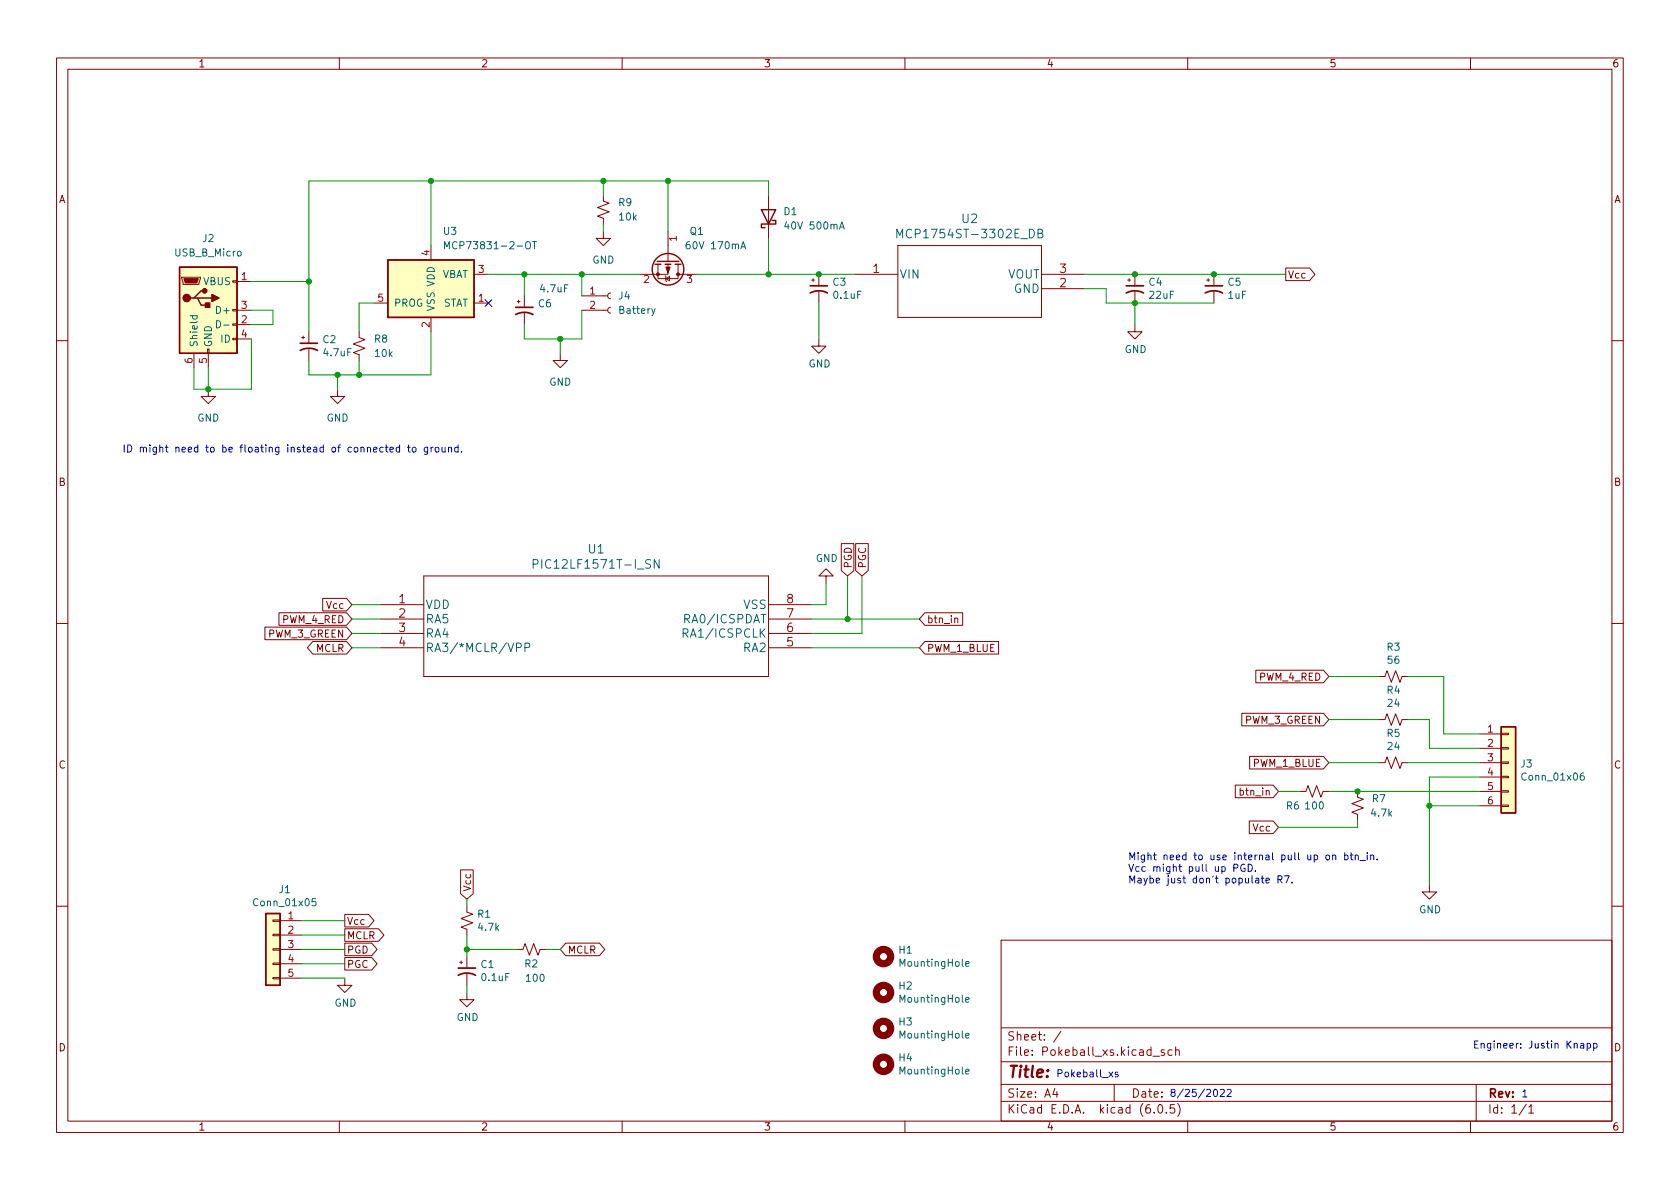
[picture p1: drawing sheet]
<svg xmlns="http://www.w3.org/2000/svg" width="297mm" height="210mm" viewBox="0 0 297 210" stroke-linecap="round" stroke-linejoin="round" font-family="sans-serif">
<g fill="none" stroke="#840000" stroke-width=".18">
<path d="M10 10.2h277v190.1h-277zM12 12.2h273v186.1h-273zM60 10.2v2M110 10.2v2M160 10.2v2M210 10.2v2M260 10.2v2M106.7 34.5v1.1l1 .3-2 .8 2 .8-2 .7 1 .4v1M135.9 34.5v7.7M32.1 49h3.3v.3l-.2 1h-2.8zM41.1 59.8h.8v.3h-.8zM41.1 57.3h.8v.2h-.8z"/>
<path d="M41.1 54.7h.8v.3h-.8zM41.1 49.7h.8v.2h-.8zM41.9 49.8h2.5M41.9 57.4h2.5M41.9 54.9h2.5M41.9 59.9h2.5M53.3 59.7h.5M53.6 59.4v.5M54.6 58.7v2M63.5 58.7v1l1 .4-2 .7 2 .8-2 .8 1 .3v1M66 53.6h2.6M76.2 43.4v2.6"/>
<path d="M76.2 56.1v2.6M83.8 48.5h2.6M83.8 53.6h2.6M91.4 53.3h.5M91.7 53.1v.5M92.7 52.3v2.1M92.7 55.4v2M102.9 54.9h4.5M102.9 52.3h4.5M106.7 40.9v1.3h1.2l-1.2 1.2-1.3-1.2h1.3M107.9 54.4l-.3 .1-.2 .4 .2 .3 .3 .2M107.9 51.8l-.3 .2-.2 .3 .2 .4 .3 .1"/>
<path d="M116.3 46.7v2.6h3.6v-2.6M117.6 48.8l.1 .1v.8l.2 .1M117.7 49.3l.7-.4v.8zM118.1 46.7v1.8h-5.1M118.1 40.9v5.3M119.9 48.5h3.3M143.5 49.5h.5M143.8 49.3v.5M144.8 59.9v1.3h1.2l-1.2 1.3-1.3-1.3h1.3M144.8 48.5v2M144.8 51.6v2M151.1 48.5h7.6"/>
<path d="M158.7 43.4h25.4v12.7h-25.4zM184.1 48.5h7.7M184.1 51h7.7M199.4 49.5h.5M199.6 49.3v.5M200.7 57.4v1.3h1.2l-1.2 1.2-1.3-1.2h1.3M200.7 48.5v2M200.7 51.6v2M213.4 49.5h.5M213.6 49.3v.5M214.6 48.5v2M214.6 51.6v2"/>
<path d="M227.3 47.4h4.2l1 1.1-1 1.1h-4.2zM10 60.2h2M34.3 62.5v2.5M36.7 61.7h.3v.8h-.3zM36.8 68.8v1.3h1.3l-1.3 1.3-1.2-1.3h1.2M36.8 62.5v2.5M54.6 61.7v2M59.7 68.8v1.3h1.3l-1.3 1.3-1.3-1.3h1.3M99.1 62.5v1.2h1.2l-1.2 1.3-1.3-1.3h1.3M285 60.2h2M148.7 96.1h2.3v4.8l-1.1 .9-1.2-.9zM151.3 96.1h2.2v4.8l-1.1 .9-1.1-.9z"/>
<path d="M10 110.2h2M46.8 110.9h14.5l.9 1.1-.9 1.1h-14.5zM49.3 108.4h12l.9 1.1-.9 1.1h-12zM55.3 113.4h6l.9 1.1-.9 1.2h-6l-.9-1.2zM57.1 105.8h4.2l.9 1.1-.9 1.1h-4.2zM67.3 106.9h7.6M67.3 109.5h7.6M67.3 112h7.6M67.3 114.5h7.6M74.9 101.8h61v17.8h-61zM135.9 106.9h7.6M135.9 109.5h7.6"/>
<path d="M135.9 112h7.6M135.9 114.5h7.6M146 101.8h-1.2l1.2-1.2 1.3 1.2h-1.3v1.3M163.5 113.4h13.1v2.3h-13.1l-.9-1.2zM163.5 108.4h6.7v2.2h-6.7l-.9-1.1zM168.8 109.4l.2-.1h.3v.8M222 118.5h12l.9 1.1-.9 1.1h-12zM243.8 119.6h1.1l.3-1 .8 2 .8-2 .7 2 .4-1h1M285 110.2h2M218.4 138.8h6.7l1 1.1-1 1.2h-6.7zM219.6 126.1h14.4l.9 1.1-.9 1.2h-14.4zM220.9 133.8h13.1l.9 1.1-.9 1.1h-13.1z"/>
<path d="M229.9 139.9h1l.4-1 .7 2.1 .8-2.1 .8 2.1 .3-1.1h1M240 139.9v1.1l1 .3-2 .8 2 .8-2 .7 1 .4v1M243.8 134.9h1.1l.3-1 .8 2 .8-2 .7 2 .4-1h1M243.8 127.2h1.1l.3-1 .8 2.1 .8-2.1 .7 2.1 .4-1.1h1M261.6 134.9h3.8M261.6 139.9h3.8M261.6 129.8h3.8M261.6 132.3h3.8M261.6 137.4h3.8M265.4 139.8h1.3v.3h-1.3zM265.4 137.3h1.3v.2h-1.3zM265.4 134.7h1.3v.3h-1.3z"/>
<path d="M265.4 132.2h1.3v.3h-1.3zM265.4 129.7h1.3v.2h-1.3zM81.4 153.8h2.3v4.2l-1.2 1-1.1-1zM220.9 145.2h4.2l1 1.1-1 1.1h-4.2zM252.7 156.5v1.2h1.3l-1.3 1.3-1.2-1.3h1.2M261.6 142.5h3.8M265.4 142.4h1.3v.2h-1.3zM10 160.2h2M48.3 172.8h1.2v.3h-1.2zM48.3 170.3h1.2v.3h-1.2zM48.3 167.8h1.2v.2h-1.2zM48.3 165.2h1.2v.3h-1.2z"/>
<path d="M48.3 162.7h1.2v.2h-1.2zM49.5 162.8h3.8M49.5 165.3h3.8M49.5 167.9h3.8M49.5 170.4h3.8M49.5 173h3.8M61 173v1.2h1.2l-1.2 1.3-1.3-1.3h1.3M61 169.3h4.7l1 1.1-1 1.1h-4.7zM61 164.2h5.9l1 1.1-1 1.2h-5.9zM61 161.7h4.2l.9 1.1-.9 1.1h-4.2zM61 166.8h4.7l1 1.1-1 1.1h-4.7zM81.3 170.2h.5"/>
<path d="M81.5 169.9v.5M82.5 160.3v1l1.1 .4-2.1 .7 2.1 .8-2.1 .8 1 .3v1M82.5 175.5v1.3h1.3l-1.3 1.2-1.2-1.2h1.2M82.5 169.2v2M82.5 172.2v2M91.4 167.9h1.1l.3-1 .8 2 .8-2 .7 2 .4-1h1M100 166.8h6l.9 1.1-.9 1.1h-6l-.9-1.1zM177 166.3h108v32h-108zM285 160.2h2M60 198.3v2M110 198.3v2M160 198.3v2"/>
<path d="M177 194.8h108M177 191.8h108M177 187.8h108M177 181.8h108M186.5 192.5l-.4 1h1M186.9 193v1M187.6 182.4l-1.3 1.9M197 191.8v3M203.9 186.8h1.1M204.1 196.7v.1M204.9 195.4l.2-.1a.81 .81 0 0 1 .6 .7 .81 .81 0 0 1-.3 .8h-.2a.81 .81 0 0 1-.6-.6 .81 .81 0 0 1 .3-.8zM205.9 185.7l-.4-.1-.2 .2 .1 .3 .5 .1v.4h-.6"/>
<path d="M206.2 196.7v.1M207.2 185.7l-.4-.1-.3 .3v.4l.1 .3h.6M207.6 195.3h-.7v.7l.2-.1 .5 .1 .1 .2-.1 .5-.2 .1-.5-.1M207.9 185.8l.2-.2 .3 .1 .1 .9M207.9 185.1v1.5M208.2 195.1a1.72 1.72 0 0 1 0 2.3M210 198.3v2M260 198.3v2M261 191.8v6.5M269.9 195.3l-1.3 1.9M270.3 195.8l.4-.5v1.5M270.3 196.8h.9"/>
</g>
<path d="M91.2 54.4h3M91.2 55.6a3.2 3.2 0 0 1 3 0M143.3 50.5h3M143.3 51.8a3.2 3.2 0 0 1 3 0M199.1 50.5h3.1M199.1 51.8a3.2 3.2 0 0 1 3.1 0M213.1 50.5h3.1M213.1 51.8a3.2 3.2 0 0 1 3.1 0M53.1 60.7h3M53.1 62a3.2 3.2 0 0 1 3 0M81 171.2h3.1M81 172.5a3.2 3.2 0 0 1 3.1 0" fill="none" stroke="#840000" stroke-width=".3"/>
<g fill="#ffffc2" stroke="#ffffc2" stroke-width=".18">
<path d="M47 161.5h2.5v12.7h-2.5z"/>
<path d="M31.7 47.2h10.2v15.3h-10.2z"/>
<path d="M265.4 128.5h2.6v15.3h-2.6z"/>
<path d="M68.6 46h15.2v10.1h-15.2z"/>
</g>
<g fill="none" stroke="#840000" stroke-width=".25">
<path d="M134.6 37.1h2.6l-1.3 2.5zM136.5 39h.7v.6h-2.6v.7h.7M31.7 47.2h10.2v15.3h-10.2zM34.3 52.7h.6l.7 1.3h1.2M34.9 52.7h2.6M36.2 51.4h-.6l-1.3 1.3h-.6M68.6 46h15.2v10.1h-15.2zM115.8 46.7h1M116.2 46.2h3.8M117.6 46.7h1M119.4 46.7h1M265.4 128.5h2.6v15.3h-2.6z"/>
<path d="M47 161.5h2.5v12.7h-2.5z"/>
<circle cx="118.1" cy="47.6" r="2.79"/>
</g>
<g fill="none" stroke="#006464" stroke-width=".18">
<path d="M33.6 55.8h1.3M34.1 55.8l-.1 .4 .3 .2 .5-.1v-.5M38.3 56.7a.64 .64 0 0 1 .7 .6 .64 .64 0 0 1-.7 .7zM39.5 57.5h1M78.6 44v-1.3l.4 .9 .4-.9v1.3M94.1 42.7h.8M94.5 42.7v1.3M115.8 54.6l-.4 1.1-.2 .2M121.9 42.7l-.3 .1a.86 .86 0 0 0 0 1.2l.4-.1v-.4l-.2-.3-.4 .1-.1 .2M148.4 40.5l.5-1.3 .4 1.3M148.5 40.1h.7M158.6 42.1v-1.6l.5 1.1 .5-1.1v1.6"/>
<path d="M183.5 41.3l.7-.1 .1-.2-.1-.4-.7-.1v1.6h.6l.3-.3a.4 .4 0 0 0-.4-.5M94.3 99.8l.7-.1 .1-.2v-.4l-.2-.1h-.6v1.5M116.5 99v1.5l-.8-1.5v1.5M91.3 114.5l.7-.1 .2-.2-.1-.3-.2-.2h-.6v1.5M92.8 114.5l.7-.1 .2-.2-.1-.3-.2-.2h-.6v1.5M120.8 112l.7-.1 .1-.2v-.4l-.2-.1h-.6v1.5M121.1 109.4h.7l.1-.3v-.3l-.3-.2h-.5v1.5M121.1 112l.5 .7M280 136.7h-.4a.86 .86 0 0 0 0 1.3l.5-.2v-.4l-.2-.2h-.3l-.2 .2M55.8 158.9h-.6v.6l.1-.1 .5 .1 .1 .1-.1 .5-.2 .1-.4-.1M170.7 170.5l.6-.2v-.2l-.4-.1-.2 .2 .1 .6h.5M170.7 176.8l.6-.1v-.3h-.4l-.2 .2 .1 .6h.5"/>
<path d="M170.7 189.5l.6-.1v-.3h-.4l-.2 .2 .1 .6h.5M170.7 183.2l.6-.2v-.2l-.4-.1-.2 .2 .1 .6h.5"/>
</g>
<g fill="#840000" stroke="#840000" stroke-width=".25">
<path d="M37.5 52.1l1.2 .6-1.2 .6z"/>
<path d="M36.3 53.6h.8v.8h-.8z"/>
<circle cx="33" cy="52.7" r=".63"/>
<circle cx="36.2" cy="51.4" r=".38"/>
</g>
<g fill="#840000" stroke="#840000" stroke-width=".18">
<path d="M32.5 49.3h2.6l-.3 .7h-2z"/>
<path d="M117.7 47.2h.8l-.4 1.1z"/>
<circle cx="116.3" cy="48.5" r=".25"/>
<circle cx="119.9" cy="48.5" r=".25"/>
</g>
<g fill="none" stroke="#840000" stroke-width="1.3">
<circle cx="156.2" cy="169.2" r="1.27"/>
<circle cx="156.2" cy="175.5" r="1.27"/>
<circle cx="156.2" cy="188.2" r="1.27"/>
<circle cx="156.2" cy="181.9" r="1.27"/>
</g>
<g fill="none" stroke="#0000c2" stroke-width=".18">
<path d="M69 79.5l.6-.1-.1-.2-.4-.1-.1 .2v.6h.5M70.7 79.2l-.4-.1-.3 .2 .2 .6h.5M70.7 78.7v1.2M72 79.1h.5M72.2 78.7v1.1l.3 .1M73 79.2l.3-.1 .3 .2v.4l-.3 .2h-.3l-.1-.2zM75.6 79.1v1l-.2 .3-.3-.1M75.6 79.2l-.4-.1-.2 .2 .1 .6h.5M76.2 79.1v.8M76.6 79.1l-.4 .2M77.1 79.2l.3-.1 .2 .2v.4l-.2 .2h-.3l-.2-.2zM78.2 79.1v.8h.3l.2-.1"/>
<path d="M78.7 79.1v.8M79.3 79.2l.2-.1 .3 .1v.7M79.3 79.1v.8M81 79.2l-.4-.1-.2 .2 .1 .6h.5M81 78.7v1.2M81.6 79.8v.1M218.2 153.5l.6-.1 .1-.2-.1-.3-.6-.1v1.3M220.1 152.9a.59 .59 0 0 0-.7 .6 .59 .59 0 0 0 .7 .5v-.5h-.2M220.7 152.8a.64 .64 0 0 1 .7 .7 .64 .64 0 0 1-.7 .6zM222 154v.1M223 155.3h.5M223.2 154.9v1.1l.3 .1"/>
<path d="M223.8 155.7l.6-.1v-.2l-.4-.1-.2 .2 .1 .6h.5M226 155.5h.6l.1-.2-.1-.3-.6-.1v1.2M226.3 155.5l.4 .6M227.1 154.9h.9l-.6 1.2M228.4 156v.1M234.5 151.3l.3-.1 .3 .2v.4l-.3 .2h-.3l-.1-.2zM235.6 151.3l.2-.1 .3 .1 .1 .7M235.6 151.2v.8M237.7 151.3l.4-.1 .3 .2-.2 .6h-.5M237.7 150.8v1.2M238.7 151.2h.5M238.9 150.8v1.1l.3 .1"/>
<path d="M239.6 151.3l.2-.1 .3 .1 .1 .7M239.6 151.2v.8M240.5 152.2h.9M241.7 150.8v.1M241.7 151.2v.8M242.3 151.3l.2-.1 .3 .1 .1 .7M242.3 151.2v.8M243.5 151.9v.1M197.7 189.6h-.4l-.1 .2v.1l.5 .2v.3h-.5M214.7 192.7l.1-.1a.68 .68 0 0 1 .5 .7 .68 .68 0 0 1-.5 .6l-.1-.1-.2-.4zM215.8 192.7l.4-.1 .3 .4-.8 .9h.8M217 192.7l.4-.1 .3 .4-.8 .9h.8"/>
<path d="M279.5 184.6h.5v.7M280 184.8l-.4 .1-.2 .1 .2 .3h.4M280.6 184.6l.4-.1 .2 .2-.1 .6h-.5M280.6 184.5v1.3M281.8 184.6l.3-.1 .3 .2-.1 .6h-.5M281.8 184.5v1.3"/>
</g>
<g fill="none" stroke="#009600" stroke-width=".18">
<path d="M76.2 32v11.4M106.7 32v2.5M106.7 39.6v1.3M118.1 32v8.9M135.9 34.5v-2.5h-81.3v26.7M44.4 59.9v8.9h-10.1v-3.8M44.4 49.8h10.2M44.4 54.9h3.9v2.5h-3.9M66 53.6h-2.5v5.1M76.2 58.7v7.6h-21.6v-2.6M86.4 48.5h26.6M92.7 48.5v3.8"/>
<path d="M99.1 59.9v2.6M102.9 54.9v5h-10.2v-2.5M102.9 48.5v3.8M123.2 48.5h27.9M135.9 42.2v6.3M144.8 53.6v6.3M191.8 48.5h35.5M191.8 51h3.8v2.6h19M200.7 53.6v3.8M36.8 65v3.8M59.7 66.3v2.5M63.5 63.7v2.6"/>
<path d="M62.2 106.9h5.1M62.2 109.5h5.1M62.2 112h5.1M62.2 114.5h5.1M143.5 109.5h19.1M143.5 114.5h19.1M146 103.1v3.8h-2.5M149.9 101.8v7.7M152.4 101.8v10.2h-8.9M234.9 119.6h8.9M248.9 119.6h6.4v10.2h6.3M226.1 139.9h3.8"/>
<path d="M234.9 134.9h8.9M234.9 127.2h8.9M234.9 139.9h26.7M248.9 134.9h12.7M248.9 127.2h3.8v5.1h8.9M261.6 137.4h-8.9v19.1M82.5 159v1.3M240 145v1.3h-13.9M252.7 142.5h8.9M53.3 162.8h7.7M53.3 170.4h7.7M53.3 167.9h7.7"/>
<path d="M53.3 165.3h7.7M53.3 173h7.7M82.5 167.9h8.9M82.5 165.3v3.9M82.5 174.2v1.3M96.5 167.9h2.6"/>
</g>
<path d="M85.8 53l1.2 1.2M87 53l-1.2 1.2" fill="none" stroke="#000084" stroke-width=".18"/>
<g fill="#009600" stroke="#009600" stroke-width=".18">
<circle cx="149.9" cy="109.5" r=".46"/>
<circle cx="135.9" cy="48.5" r=".46"/>
<circle cx="144.8" cy="48.5" r=".46"/>
<circle cx="59.7" cy="66.3" r=".46"/>
<circle cx="63.5" cy="66.3" r=".46"/>
<circle cx="82.5" cy="167.9" r=".46"/>
<circle cx="36.8" cy="68.8" r=".46"/>
<circle cx="106.7" cy="32" r=".46"/>
<circle cx="118.1" cy="32" r=".46"/>
<circle cx="102.9" cy="48.5" r=".46"/>
<circle cx="99.1" cy="59.9" r=".46"/>
<circle cx="92.7" cy="48.5" r=".46"/>
<circle cx="252.7" cy="142.5" r=".46"/>
<circle cx="240" cy="139.9" r=".46"/>
<circle cx="214.6" cy="48.5" r=".46"/>
<circle cx="200.7" cy="53.6" r=".46"/>
<circle cx="200.7" cy="48.5" r=".46"/>
<circle cx="76.2" cy="32" r=".46"/>
<circle cx="54.6" cy="49.8" r=".46"/>
</g>
<text font-size="2.8" fill="#840000" x="178" y="190.6">Title:</text>
<g font-size="2.1" fill="#006464">
<text x="170.1" y="39.4">U2</text>
<text x="159.8" y="42.1">MCP1754ST-3302E_DB</text>
<text x="159" y="49.3">VIN</text>
<text x="178.1" y="49.3">VOUT</text>
<text x="179.3" y="51.8">GND</text>
<text x="95.4" y="100.6">PIC12LF1571T-I_SN</text>
<text x="104.1" y="97.9">U1</text>
<text x="75.2" y="107.7">VDD</text>
<text x="131.5" y="107.7">VSS</text>
<text x="75.2" y="110.2">RA5</text>
<text x="75.2" y="112.8">RA4</text>
<text x="121.7" y="112.8">RA1/ICSPCLK</text>
<text x="121.7" y="110.2">RA0/ICSPDAT</text>
<text x="75.2" y="115.3">RA3/*MCLR/VPP</text>
<text x="131.5" y="115.3">RA2</text>
</g>
<g font-size="2.1" fill="#a90000">
<text x="154.4" y="48.3">1</text>
<text x="187.4" y="50.8">2</text>
<text x="187.4" y="48.3">3</text>
<text x="70.5" y="106.7">1</text>
<text x="139.1" y="106.7">8</text>
<text x="70.5" y="109.2">2</text>
<text x="70.5" y="111.8">3</text>
<text x="139.1" y="111.8">6</text>
<text x="139.1" y="109.2">7</text>
<text x="70.5" y="114.3">4</text>
<text x="139.1" y="114.3">5</text>
</g>
<g font-size="2.1" fill="#840000">
<text x="178" y="184">Sheet: /</text>
<text x="178" y="186.7">File: Pokeball_xs.kicad_sch</text>
<text x="178" y="196.9">KiCad E.D.A. kicad (6.0.5)</text>
<text x="178" y="194.1">Size: A4</text>
<text x="200" y="194.1">Date:</text>
<text x="263" y="194.1">Rev:</text>
<text x="263" y="196.9">Id: 1/1</text>
</g>
<g font-size="1.8" fill="#840000">
<text x="35" y="11.9">1</text>
<text x="85" y="11.9">2</text>
<text x="135" y="11.9">3</text>
<text x="185" y="11.9">4</text>
<text x="235" y="11.9">5</text>
<text x="285" y="11.9">6</text>
<text x="10.3" y="35.9">A</text>
<text x="285.3" y="35.9">A</text>
<text x="227.6" y="49.2">Vcc</text>
<text x="10.3" y="85.9">B</text>
<text x="285.3" y="85.9">B</text>
<text x="150.6" y="100.6" transform="rotate(-90 150.6 100.6)">PGD</text>
<text x="153.1" y="100.6" transform="rotate(-90 153.1 100.6)">PGC</text>
<text x="57.8" y="107.7">Vcc</text>
<text x="47.4" y="112.7">PWM_3_GREEN</text>
<text x="50" y="110.2">PWM_4_RED</text>
<text x="163.8" y="110.2">btn_in</text>
<text x="55.9" y="115.3">MCLR</text>
<text x="163.8" y="115.3">PWM_1_BLUE</text>
<text x="222.7" y="120.4">PWM_4_RED</text>
<text x="220.1" y="128">PWM_3_GREEN</text>
<text x="10.3" y="135.9">C</text>
<text x="221.6" y="135.6">PWM_1_BLUE</text>
<text x="285.3" y="135.9">C</text>
<text x="219.5" y="140.7">btn_in</text>
<text x="221.6" y="147">Vcc</text>
<text x="83.3" y="157.7" transform="rotate(-90 83.3 157.7)">Vcc</text>
<text x="61.3" y="166.1">MCLR</text>
<text x="61.3" y="163.5">Vcc</text>
<text x="61.3" y="171.2">PGC</text>
<text x="61.3" y="168.6">PGD</text>
<text x="100.3" y="168.6">MCLR</text>
<text x="10.3" y="185.9">D</text>
<text x="285.3" y="185.9">D</text>
<text x="35" y="199.9">1</text>
<text x="85" y="199.9">2</text>
<text x="135" y="199.9">3</text>
<text x="185" y="199.9">4</text>
<text x="235" y="199.9">5</text>
<text x="285" y="199.9">6</text>
</g>
<g font-size="1.8" fill="#006464">
<text x="78.4" y="41.5">U3</text>
<text x="109.4" y="36.4">R9</text>
<text x="109.5" y="39">10k</text>
<text x="122" y="41.5">Q1</text>
<text x="138.6" y="38">D1</text>
<text x="139.2" y="40.6">40V 500mA</text>
<text x="31" y="45.3">USB_B_Micro</text>
<text x="35.8" y="42.8">J2</text>
<text x="79.9" y="44.1">MCP73831-2-OT</text>
<text x="104.7" y="46.6">GND</text>
<text x="122" y="44.1">60V 170mA</text>
<text x="36" y="50.4">VBUS</text>
<text x="78" y="49.1">VBAT</text>
<text x="95.7" y="51.7">4.7uF</text>
<text x="109.4" y="53">J4</text>
<text x="147.3" y="50.5">C3</text>
<text x="147.5" y="52.8">0.1uF</text>
<text x="203.2" y="50.5">C4</text>
<text x="203.3" y="52.8">22uF</text>
<text x="217.1" y="50.5">C5</text>
<text x="217.2" y="52.8">1uF</text>
<text x="38.6" y="55.5">D+</text>
<text x="69.6" y="54.2">PROG</text>
<text x="76.8" y="55.1" transform="rotate(-90 76.8 55.1)">VSS VDD</text>
<text x="78.2" y="54.2">STAT</text>
<text x="95.2" y="54.3">C6</text>
<text x="109.6" y="55.5">Battery</text>
<text x="34.9" y="61.5" transform="rotate(-90 34.9 61.5)">Shield</text>
<text x="37.5" y="61.5" transform="rotate(-90 37.5 61.5)">GND</text>
<text x="39.1" y="60.6">ID</text>
<text x="57.1" y="60.7">C2</text>
<text x="57.3" y="63">4.7uF</text>
<text x="66.2" y="60.6">R8</text>
<text x="66.4" y="63.1">10k</text>
<text x="142.9" y="65">GND</text>
<text x="198.8" y="62.4">GND</text>
<text x="97.1" y="68.2">GND</text>
<text x="34.9" y="74.5">GND</text>
<text x="57.7" y="74.5">GND</text>
<text x="144.2" y="99.4">GND</text>
<text x="245.2" y="115.1">R3</text>
<text x="245.4" y="117.4">56</text>
<text x="245.2" y="122.7">R4</text>
<text x="245.4" y="125">24</text>
<text x="245.2" y="130.3">R5</text>
<text x="245.4" y="132.6">24</text>
<text x="268.9" y="135.7">J3</text>
<text x="227.5" y="143.1">R6</text>
<text x="230.9" y="143.1">100</text>
<text x="242.7" y="141.9">R7</text>
<text x="269.4" y="138">Conn_01x06</text>
<text x="242.6" y="144.4">4.7k</text>
<text x="45.1" y="160.2">Conn_01x05</text>
<text x="49.4" y="157.9">J1</text>
<text x="250.9" y="161.5">GND</text>
<text x="84.5" y="162.3">R1</text>
<text x="84.7" y="164.6">4.7k</text>
<text x="85.1" y="171.2">C1</text>
<text x="85.3" y="173.5">0.1uF</text>
<text x="92.8" y="171.1">R2</text>
<text x="93.2" y="173.6">100</text>
<text x="159" y="168.6">H1</text>
<text x="159.3" y="170.9">MountingHole</text>
<text x="59.1" y="178">GND</text>
<text x="159" y="175">H2</text>
<text x="159.3" y="177.3">MountingHole</text>
<text x="80.7" y="180.5">GND</text>
<text x="159" y="181.3">H3</text>
<text x="159.3" y="183.6">MountingHole</text>
<text x="159" y="187.7">H4</text>
<text x="159.3" y="190">MountingHole</text>
</g>
<g font-size="1.8" fill="#a90000">
<text x="75.9" y="45.2" transform="rotate(-90 75.9 45.2)">4</text>
<text x="119.6" y="42.7" transform="rotate(-90 119.6 42.7)">1</text>
<text x="42.7" y="49.5">1</text>
<text x="66.8" y="53.3">5</text>
<text x="84.6" y="53.3">1</text>
<text x="84.6" y="48.3">3</text>
<text x="104.3" y="52.1">1</text>
<text x="113.8" y="50">2</text>
<text x="121.4" y="50">3</text>
<text x="42.7" y="57.1">2</text>
<text x="42.7" y="54.6">3</text>
<text x="42.7" y="59.7">4</text>
<text x="75.9" y="57.9" transform="rotate(-90 75.9 57.9)">2</text>
<text x="104.3" y="54.6">2</text>
<text x="34" y="64.2" transform="rotate(-90 34 64.2)">6</text>
<text x="36.6" y="64.2" transform="rotate(-90 36.6 64.2)">5</text>
<text x="263" y="129.5">1</text>
<text x="263" y="132.1">2</text>
<text x="263" y="134.6">3</text>
<text x="263" y="137.2">4</text>
<text x="263" y="139.7">5</text>
<text x="263" y="142.2">6</text>
<text x="50.9" y="162.6">1</text>
<text x="50.9" y="165.1">2</text>
<text x="50.9" y="167.6">3</text>
<text x="50.9" y="170.2">4</text>
<text x="50.9" y="172.7">5</text>
</g>
<g font-size="1.8" fill="#0000c2">
<text x="21.6" y="80">ID might need to be floating instead of connected to ground.</text>
<text x="199.4" y="152.1">Might need to use internal pull up on btn_in.</text>
<text x="199.4" y="154.2">Vcc might pull up PGD.</text>
<text x="199.4" y="156.2">Maybe just don't populate R7.</text>
<text x="260.3" y="185.4">Engineer: Justin Knapp</text>
<text x="186.7" y="190.5">Pokeball_xs</text>
<text x="206.7" y="194">8/25/2022</text>
<text x="268.9" y="194">1</text>
</g>
</svg>
